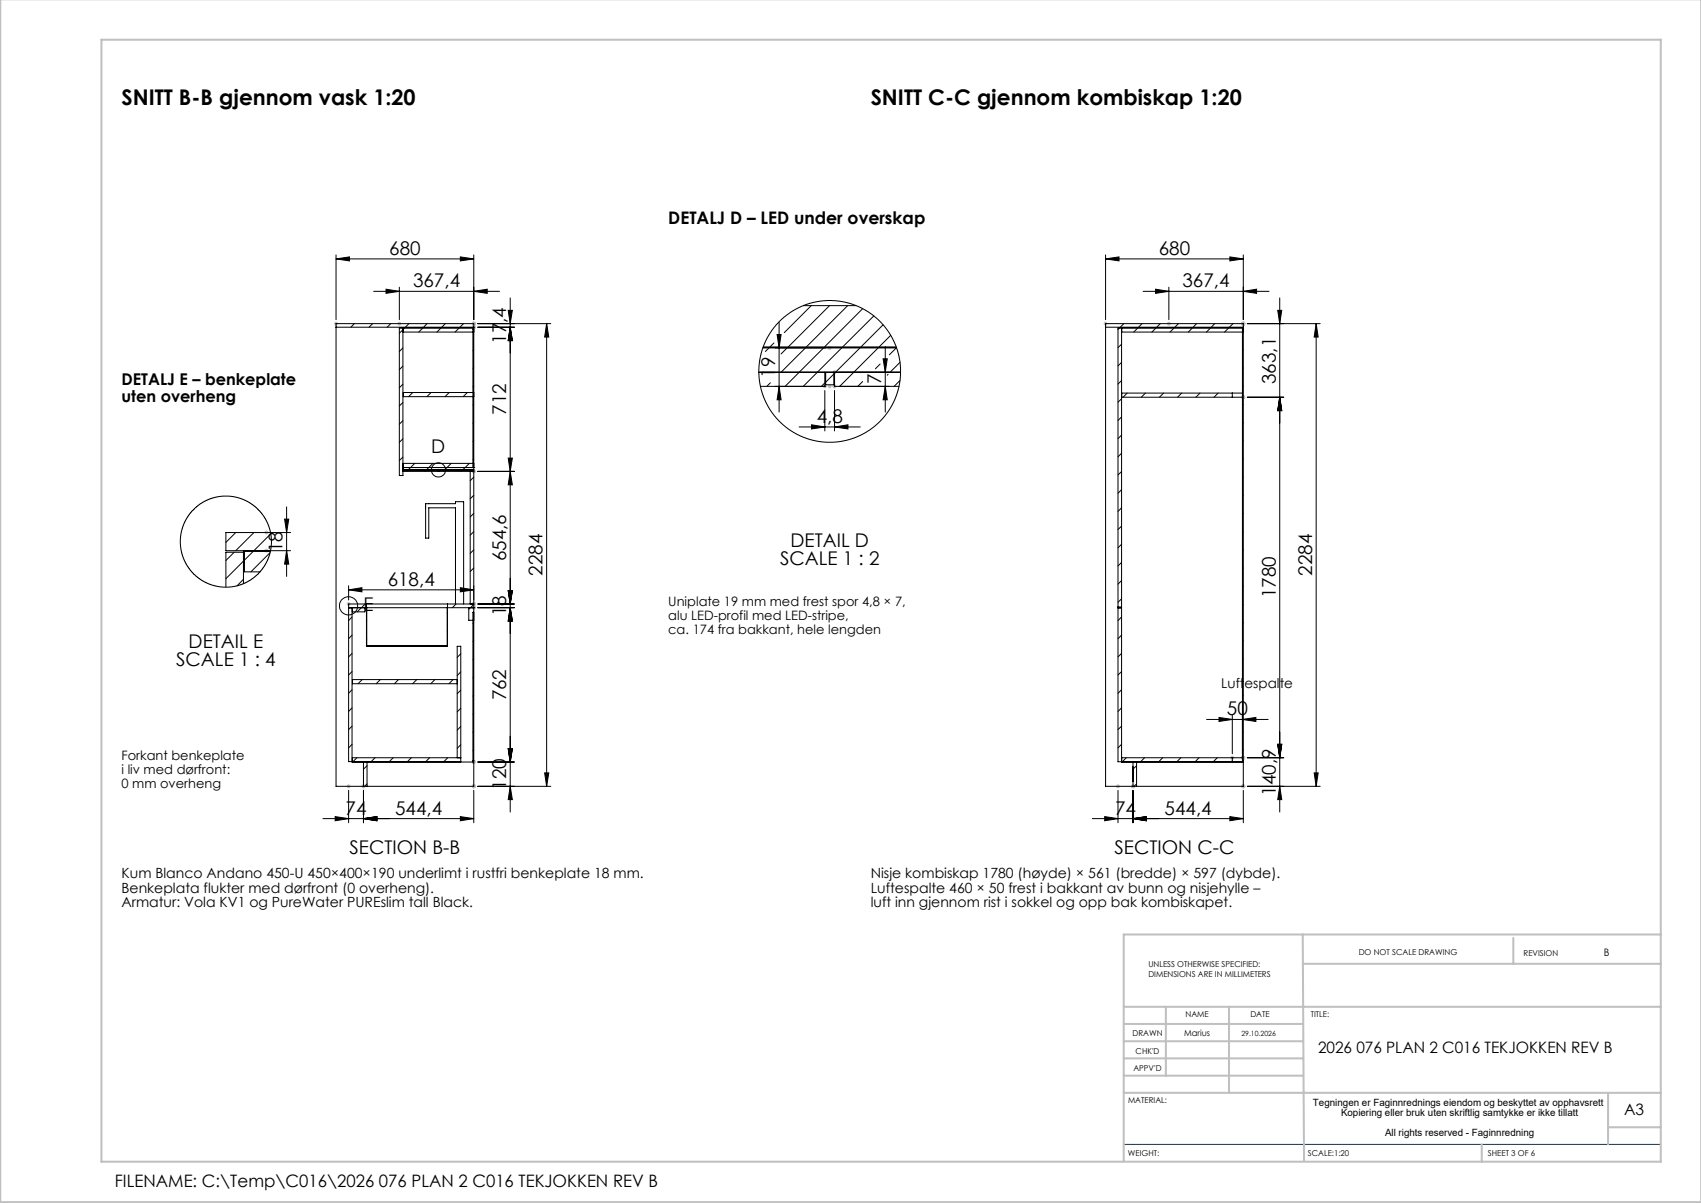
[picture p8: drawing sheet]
<svg xmlns="http://www.w3.org/2000/svg" width="420mm" height="297mm" viewBox="0 0 420 297" stroke-linecap="round" stroke-linejoin="round" font-family="sans-serif">
<g fill="none" stroke="#000" stroke-width=".25">
<path d="M83 63.9l3.3-.5v1zM83 79.9h34v114.2h-34zM83 62.9v16M83 63.9h34M83 79.9h.1M87.5 79.9l-.9 .9M92 79.9l-.9 .9M92.3 71.9h31M95.3 71.4l3.3 .5-3.3 .5zM96.5 79.9l-.9 .9M98.6 70.9v8M101 79.9l-.9 .9"/>
<path d="M105.4 79.9l-.8 .9M110 79.9l-.9 .9M113.7 63.4l3.3 .5-3.3 .5zM114.4 79.9l-.8 .9M117 71.9l3.3-.5v1zM117 62.9v16M118 79.9h18M125.5 76.6h1l-.5 3.3zM126 73.6v126.9M135 79.9v114.2M135 79.9l.5 3.3h-1zM192.4 79.5v22.2"/>
<path d="M198.4 75.5h12.9M200.3 75.5l-6.7 6.6M204.8 75.5l-10.2 10.2M209.3 75.5l-10.2 10.2M213 76.2l-9.4 9.5M215.8 78l-7.7 7.7M273 79.9h34v114.2h-34zM273 63.9l3.3-.5v1zM273 63.9h34M273 62.9v16M273 79.9h.1M277.5 79.9l-.9 .9"/>
<path d="M282 79.9l-.9 .9M282.3 71.9h31M285.3 71.4l3.3 .5-3.3 .5zM286.5 79.9l-.9 .9M288.6 70.9v8M291 79.9l-.9 .9M295.5 79.9l-.9 .9M299.9 79.9l-.8 .9M303.7 63.4l3.3 .5-3.3 .5zM304.4 79.9l-.8 .9M307 71.9l3.3-.5v1zM307 62.9v16"/>
<path d="M308 79.9h18M315.5 76.6h1l-.5 3.3zM316 73.6v126.9M325 79.9l.5 3.3h-1zM325 79.9v114.2M83 80.8h34M99.5 85.9l-.9 .9M99.5 90.4l-.9 .9M99.5 94.9l-.9 .8M99.5 81.4l-.9 .9M99.5 99.4l-.9 .8M99.5 81h17.5"/>
<path d="M99.5 82h17.5M99.9 81l-.4 .3M101.9 96.9l-1 1M104.4 81l-1 1M106.4 96.9l-1 1M108.9 81l-1 1M110.9 96.9l-1 1M113.4 81l-1 1M115.4 96.9l-1 1M116.9 82l.1-.1-.2 .2M117 80.9h-17.5v36.5h-.9v-36.4h.9M117 81.3h-.2v33.8h.2"/>
<path d="M117 96.9h-17.4v1h17.4M117 86.4l-.2 .2M117 90.8l-.2 .2M117 95.4l-.2 .1M117 99.8l-.2 .2M118 80.8h9M126 80.8l.5 3.3h-1zM187.4 91.9h35M187.7 95.4h16.2M188.3 85.9h33.1M188.5 85.7h32.8M189.9 85.9l-.9 .9"/>
<path d="M190.2 94.5l-.9 .9M191.1 84.7l-1 1M191.9 82.6h1l-.5 3.3zM192.4 95.4l.5 3.3h-1zM194.3 85.9l-1.4 1.5M198.9 85.9l-6 6M203.3 85.9l-9.4 9.5M203.7 91.9v3.5M203.7 96.4v10M203.7 94.5l-.9 .9M203.9 91.9v3.1h2v-3.1M205.9 92.4l-2 2"/>
<path d="M206.1 91.9v3.5h15.9M206.1 96.4v10M207.8 85.9l-9.5 9.5M212.3 85.9l-6.2 6.2M213 94.2l-1.2 1.2M216.8 85.9l-9.5 9.5M217.3 89.9l-1.2 1.1M218.1 88.6h1l-.5 3.3zM218.1 80.2l-5.5 5.5M218.6 95.4l.5 3.3h-1zM218.6 85.5v16.2M219.3 92.4l-.2 .2"/>
<path d="M219.9 82.8l-2.8 2.9M221.3 85.9l-1.7 1.7M222.2 93.9l-1.4 1.5M222.2 89.5l-2.4 2.4M273 80.8h34M276.4 81l-.4 .3M276.9 93.9l-.9 .9M276.9 85l-.9 .8M276.9 89.5l-.9 .8M276.9 98.5l-.9 .8M276.9 81h-.9v69h.9M278.3 97l-1 1.1"/>
<path d="M281 81l-1.1 1M282.8 97l-1 1.1M285.4 81l-1 1M287.3 97l-1 1.1M289.9 81l-1 1M291.8 97l-1 1.1M294.4 81l-1 1M296.3 97l-1 1.1M298.9 81l-1 1M300.8 97l-1 1.1M303.4 81l-1 1M304.3 97v1"/>
<path d="M306.8 97h-29.8v1.1h29.8M306.9 82l.1-.1-.2 .2M307 86.4l-.2 .2M307 90.8l-.2 .2M307 95.4l-.2 .1M307 99.8l-.2 .2M307 81.2h-.2v106.9h-30.8v-38h.9M307 80.9h-30.1v107.2h30.1M307 81h-30v1h30M308 98.1h9M316 98.1l.5 3.3h-1zM99.5 115.4h17.5"/>
<path d="M99.5 103.9l-.9 .8M99.5 108.3l-.9 .9M99.5 112.9l-.9 .8M99.5 117.3l-.1 .1M99.5 116.4h17.5M99.5 116h17.5M99.5 114.4h17.5M102.4 114.4l-2 2M106.9 114.4l-2 2M108.2 116l-.1 .4M108.4 116v.4M111.4 114.4l-2 2"/>
<path d="M115.9 114.4l-2 2M116.1 116.4v32.7M117 115.4h.1M117 104.3l-.2 .2M117 108.8l-.2 .2M117 117.8l-.9 .9M117 113.3l-.2 .2M118 116.4h9M125.5 113.1h1l-.5 3.3zM126 116.4l.5 3.3h-1zM197.3 105.4h15.1M200.4 104.9l3.3 .5-3.3 .5z"/>
<path d="M206.1 105.4l3.3-.5v1zM276.9 102.9l-.9 .9M276.9 107.4l-.9 .9M276.9 111.9l-.9 .9M276.9 116.4l-.9 .9M307 104.3l-.2 .2M307 108.8l-.2 .2M307 113.3l-.2 .2M307 117.8l-.2 .2M57.8 136.3l-2 2.1M58.2 131.5l-2.4 2.4M60.1 138.5l-4.3 4.4"/>
<path d="M60.1 136.3h-4.3v8.7M60.1 136v8.1M62.5 136.1l-2.1 2.2M62.7 131.5l-4.5 4.5M66.7 136.5l-4.8 4.7M66.8 136.1h-6.4v5.1h3.8M66.9 131.8l-4.2 4.2M70.3 128.2h1l-.5 3.3zM70.8 125.1v17.2M70.8 136l.5 3.3h-1zM71.8 131.5h-16v4.5h16M117 126.7l-.9 .9"/>
<path d="M117 122.3l-.9 .9M117 135.7l-.9 .9M117 131.3l-.9 .8M276.9 125.4l-.9 .9M276.9 120.9l-.9 .9M276.9 129.9l-.9 .8M276.9 134.4l-.9 .9M276.9 138.8l-.9 .9M307 122.3l-.2 .2M307 126.7l-.2 .3M307 131.3l-.2 .1M307 135.7l-.2 .3"/>
<path d="M60.1 143l-1.6 1.6M86.1 145.6l3.3-.5v1zM86.1 144.6v3.5M86.1 145.6h30.9M86.9 150.1h-.8v37.9h.8M86.9 150v38.1h29.9v-36.9h.2M86.9 152.3l-.8 .9M86.9 156.8l-.8 .9M87 150v1.1h3.1v-1.1M89.2 150l-1 1.1M90.1 149.1l-.8 .9M90.5 149.1v10.4h20v-10.4"/>
<path d="M90.5 159.5h20M90.6 150v9.5M90.6 153.2l-.1 .1M90.6 157.7l-.1 .1M93.3 159.5h-.1M97.8 159.5h-.1M102.2 159.5h.1M106.8 159.5h-.1M110.4 150v9.5M110.5 151.2l-.1 .1M110.5 155.7l-.1 .1M112.5 149.1v-23.7h-6.6v7.5h-.8v-7.7a.57 .57 0 0 1 .2-.8h7.2v-.5h2v25.2"/>
<path d="M112.6 149.1l-.9 .9M113.7 145.1l3.3 .5-3.3 .5zM115.7 150v3.1h1.3M116.8 150h.1M117 150h.1M117 149.1h-30.9v.9h30.9M117 149.2l-1.3 1.2M117 153.7l-.2 .2M117 158.2l-.2 .2M117 140.2l-.9 .9M118 150h9M118 149.1h9"/>
<path d="M125.5 145.8h1l-.5 3.3zM126 150l.5 3.3h-1zM276 149.9h.9M276.9 143.3l-.9 .9M276.9 147.8l-.9 .9M276.9 156.8l-.9 .9M276.9 152.3l-.9 .9M307 158.2l-.2 .2M307 140.2l-.2 .2M307 144.7l-.2 .2M307 149.2l-.2 .2M307 153.7l-.2 .2"/>
<path d="M86.9 179.3l-.8 .8M86.9 161.3l-.8 .9M86.9 165.8l-.8 .8M86.9 170.3l-.8 .9M86.9 174.8l-.8 .8M89.4 167.8l-1 1M93.9 167.8l-1 1M98.4 167.8l-1 1M102.9 167.8l-1 1M107.4 167.8l-1 1M111.9 167.8l-1.1 1M112.9 167.8h-25.9v1h25.9"/>
<path d="M113.8 161.4l-.9 .9M113.8 165.9l-.9 .9M113.8 170.4l-.9 .9M113.8 174.9l-.9 .9M113.8 179.3l-.9 1M117 167.2l-.2 .2M117 171.7l-.2 .2M117 162.7l-.2 .2M117 176.2l-.2 .2M276.9 170.3l-.9 .9M276.9 161.3l-.9 .9M276.9 165.8l-.9 .8"/>
<path d="M276.9 174.8l-.9 .8M276.9 179.3l-.9 .8M297.9 177.6h15.2M301 177.1l3.3 .5-3.3 .5zM304.3 176.6v9.5M306.8 177.6l3.3-.5v1zM307 171.7l-.2 .2M307 162.7l-.2 .2M86.1 195.1v8M86.9 183.8l-.8 .8M88.1 187.1l-1 1M89.7 188.1v6"/>
<path d="M89.7 195.1v8M90.6 188.1v6M90.6 193.5l-.6 .6M90.6 189.1l-.9 .8M92.6 187.1l-1 1M97.1 187.1l-1 1M101.6 187.1l-1.1 1M106.1 187.1l-1 1M110.6 187.1l-1.1 1M112.9 187.1v-27.5h.9v28.5h-26.8v-1h26.8M113.8 183.9l-.9 .8M116.8 187.8h.2"/>
<path d="M117 195.1v8M117 180.7l-.2 .1M117 185.1l-.2 .2M118 194.1h18M118 188.1h9M125.5 184.8h1l-.5 3.3zM126 194.1l.5 3.3h-1zM134.5 190.8h1l-.5 3.3zM276 195.1v8M276.9 183.8l-.9 .8M278.1 187.1l-1 1M279.8 188.1v6"/>
<path d="M279.8 195.1v8M279.8 189.4v3.5M280.6 193.5l-.6 .6M280.6 189.1l-.9 .9M280.6 188.1v6M282.6 187.1l-1 1M287.1 187.1l-1 1M291.6 187.1l-1.1 1M296.1 187.1l-1 1M300.6 187.1l-1.1 1M304.3 187.9l-.3 .2M304.3 187.1v1"/>
<path d="M306.8 187.1h-29.8v1M306.8 187.8h.2M307 195.1v8M307 185.1l-.2 .2M307 180.7l-.2 .1M308 194.1h18M308 187.1h9M315.5 183.8h1l-.5 3.3zM316 194.1l.5 3.3h-1zM324.5 190.8h1l-.5 3.3zM79.7 202.1h37.3M82.8 201.6l3.3 .5-3.3 .5z"/>
<path d="M89.7 202.1l3.4-.5v1zM113.7 201.6l3.3 .5-3.3 .5zM269.7 202.1h37.3M272.8 201.6l3.2 .5-3.2 .5zM279.8 202.1l3.3-.5v1zM303.7 201.6l3.3 .5-3.3 .5z"/>
<circle cx="204.9" cy="91.7" r="17.5"/>
<circle cx="108.3" cy="116" r="1.76"/>
<circle cx="55.8" cy="133.7" r="11.3"/>
<circle cx="86.1" cy="149.6" r="2.24"/>
</g>
<g fill="none" stroke="#c0c0c0" stroke-width=".25">
<path d="M82.5 79.9h1M82.6 79.5l.7 .8M83 79.4v1M83.3 79.5l-.7 .8M98.1 79.9h1M98.2 79.5l.8 .8M98.6 79.4v1M99 79.5l-.8 .8M116.5 79.9h1M116.6 79.5l.7 .8M117 79.4v1.9M117.3 79.5l-.7 .8"/>
<path d="M272.5 79.9h1M272.6 79.5l.7 .8M273 79.4v1M273.3 79.5l-.7 .8M288.1 79.9h1M288.3 79.5l.7 .8M288.6 79.4v1M289 79.5l-.7 .8M306.5 79.9h1M306.6 79.5l.7 .8M307 79.4v1M307.3 79.5l-.7 .8"/>
<path d="M116.5 80.8h1M116.6 80.4l.7 .7M117.3 80.4l-.7 .7M203.2 95.4h1M203.3 95l.7 .7M203.7 94.9v1M204 95l-.7 .7M204.4 95.4h1M204.4 85.9h1M204.5 95l.7 .7M204.5 85.5l.7 .8M204.9 85.4v1"/>
<path d="M204.9 94.9v1M205.2 95l-.7 .7M205.2 85.5l-.7 .8M205.6 95.4h1M205.6 91.9h1M205.7 95l.7 .7M205.7 91.5l.7 .7M206.1 91.4v1M206.1 94.9v1M206.4 95l-.7 .7M206.4 91.5l-.7 .7M306.5 98.1h1"/>
<path d="M306.6 97.7l.7 .7M307 97.6v1M307.3 97.7l-.7 .7M116.5 116.4h1M116.6 116l.7 .7M117 115.9v1M117.3 116l-.7 .7M65.3 136h1M65.3 131.5h1M65.4 135.6l.7 .7M65.4 131.1l.7 .7M65.8 131v1"/>
<path d="M65.8 135.5v1M66.1 135.6l-.7 .7M66.1 131.1l-.7 .7M85.5 149.1h1.1M85.7 148.8l.7 .7M86.1 148.6v1M86.4 148.8l-.7 .7M116.5 150h1M116.5 149.1h1M116.6 149.7l.7 .7M116.6 148.8l.7 .7M117 148.6v1.9"/>
<path d="M117.3 149.7l-.7 .7M117.3 148.8l-.7 .7M85.5 194.1h1.1M85.7 193.8l.7 .7M86.1 193.6v1M86.4 193.8l-.7 .7M89.3 194.1h1M89.4 193.8l.7 .7M89.7 193.6v1M90.1 193.8l-.7 .7M116.5 194.1h1M116.5 188.1h1"/>
<path d="M116.6 193.8l.7 .7M116.6 187.8l.7 .7M117 187.6v1M117 193.6v1M117.3 193.8l-.7 .7M117.3 187.8l-.7 .7M275.6 194.1h1M275.7 193.8l.7 .7M276 193.6v1M276.4 193.8l-.7 .7M279.3 194.1h.9M279.4 193.8l.7 .7"/>
<path d="M279.8 193.6v1M280.1 193.8l-.7 .7M303.8 187.1h1M303.9 186.7l.7 .7M304.3 186.6v1M304.6 186.7l-.7 .7M306.3 187.1h1.2M306.4 186.7l.7 .7M306.5 194.1h1M306.6 193.8l.7 .7M306.6 186.7l.7 .7M306.8 186.6v1"/>
<path d="M307 186.6v1M307 193.6v1M307.1 186.7l-.7 .7M307.3 193.8l-.7 .7M307.3 186.7l-.7 .7"/>
</g>
<path d="M277.5 282.5h132.6" fill="none" stroke="#004080" stroke-width=".25"/>
<g fill="none" stroke="#c0c0c0" stroke-width=".5">
<path d="M.1 -.1v296.9h419.9M25 9.8h385.1v277h-385.1zM321.7 230.7l.3 55.8M321.7 237.9h88.4M373.7 231.6v6.3M410.1 230.7h-132.6v56M277.5 248.6h132.6M277.5 257.1h44.2M277.5 252.8h44.2M287.9 248.6v17M303.5 248.6v21.2M277.5 265.6h44.2"/>
<path d="M277.5 261.3h44.2M277.5 269.8h132.6M397.1 269.8v12.7M397.1 278.3h13M365.9 282.5v4.3"/>
</g>
<g fill="#000">
<path d="M126 194.1l.5 3.3h-1zM125.5 184.8h1l-.5 3.3zM125.5 184.8h1l-.5 3.3zM126 150l.5 3.3h-1zM126 150l.5 3.3h-1zM125.5 145.8h1l-.5 3.3zM125.5 145.8h1l-.5 3.3zM126 116.4l.5 3.3h-1zM125.5 113.1h1l-.5 3.3zM126 80.8l.5 3.3h-1zM126 80.8l.5 3.3h-1zM125.5 76.6h1l-.5 3.3zM134.5 190.8h1l-.5 3.3zM135 79.9l.5 3.3h-1zM316 194.1l.5 3.3h-1zM315.5 183.8h1l-.5 3.3zM315.5 183.8h1l-.5 3.3zM316 98.1l.5 3.3h-1zM316 98.1l.5 3.3h-1zM315.5 76.6h1l-.5 3.3zM324.5 190.8h1l-.5 3.3zM325 79.9l.5 3.3h-1zM218.6 95.4l.5 3.3h-1zM218.1 88.6h1l-.5 3.3zM192.4 95.4l.5 3.3h-1zM191.9 82.6h1l-.5 3.3zM70.8 136l.5 3.3h-1zM70.3 128.2h1l-.5 3.3z"/>
<path d="M113.7 201.6l3.3 .5-3.3 .5zM89.7 202.1l3.4-.5v1zM89.7 202.1l3.4-.5v1zM82.8 201.6l3.3 .5-3.3 .5zM113.7 63.4l3.3 .5-3.3 .5zM83 63.9l3.3-.5v1zM117 71.9l3.3-.5v1zM95.3 71.4l3.3 .5-3.3 .5zM113.7 145.1l3.3 .5-3.3 .5zM86.1 145.6l3.3-.5v1zM303.7 201.6l3.3 .5-3.3 .5zM279.8 202.1l3.3-.5v1zM279.8 202.1l3.3-.5v1zM272.8 201.6l3.2 .5-3.2 .5zM303.7 63.4l3.3 .5-3.3 .5zM273 63.9l3.3-.5v1zM307 71.9l3.3-.5v1zM285.3 71.4l3.3 .5-3.3 .5zM306.8 177.6l3.3-.5v1zM301 177.1l3.3 .5-3.3 .5zM206.1 105.4l3.3-.5v1zM200.4 104.9l3.3 .5-3.3 .5z"/>
</g>
<g font-size="5.3">
<text x="30" y="26">SNITT B-B gjennom vask 1:20</text>
<text x="215" y="26">SNITT C-C gjennom kombiskap 1:20</text>
</g>
<g font-size="4.7">
<text x="96.1" y="62.9">680</text>
<text x="286.1" y="62.9">680</text>
<text x="102" y="70.9">367,4</text>
<text x="292" y="70.9">367,4</text>
<text x="125" y="84.9" transform="rotate(-90 125 84.9)">17,4</text>
<text x="191.4" y="93.2" transform="rotate(-90 191.4 93.2)">19</text>
<text x="217.6" y="94.9" transform="rotate(-90 217.6 94.9)">7</text>
<text x="315" y="94.8" transform="rotate(-90 315 94.8)">363,1</text>
<text x="125" y="102.4" transform="rotate(-90 125 102.4)">712</text>
<text x="201.7" y="104.4">4,8</text>
<text x="106.5" y="111.9">D</text>
<text x="69.8" y="136.3" transform="rotate(-90 69.8 136.3)">18</text>
<text x="195.2" y="135">DETAIL D</text>
<text x="125" y="138.6" transform="rotate(-90 125 138.6)">654,6</text>
<text x="134" y="142.2" transform="rotate(-90 134 142.2)">2284</text>
<text x="192.6" y="139.5">SCALE 1 : 2</text>
<text x="324" y="142.2" transform="rotate(-90 324 142.2)">2284</text>
<text x="95.7" y="144.6">618,4</text>
<text x="315" y="147.7" transform="rotate(-90 315 147.7)">1780</text>
<text x="89.7" y="150.9">E</text>
<text x="125" y="152.1" transform="rotate(-90 125 152.1)">18</text>
<text x="46.6" y="159.9">DETAIL E</text>
<text x="43.5" y="164.5">SCALE 1 : 4</text>
<text x="125" y="172.9" transform="rotate(-90 125 172.9)">762</text>
<text x="303" y="176.6">50</text>
<text x="125" y="195" transform="rotate(-90 125 195)">120</text>
<text x="315" y="196.4" transform="rotate(-90 315 196.4)">140,9</text>
<text x="85.3" y="201.1">74</text>
<text x="97.6" y="201.1">544,4</text>
<text x="275.3" y="201.1">74</text>
<text x="287.6" y="201.1">544,4</text>
<text x="86.3" y="210.8">SECTION B-B</text>
<text x="275.2" y="210.8">SECTION C-C</text>
</g>
<text font-size="4.3" x="165" y="55.3">DETALJ D – LED under overskap</text>
<text font-size="4.2" x="28.4" y="293.1">FILENAME: C:\Temp\C016\2026 076 PLAN 2 C016 TEKJOKKEN REV B</text>
<g font-size="4">
<text x="30" y="95.1">DETALJ E – benkeplate</text>
<text x="30" y="99.1">uten overheng</text>
</g>
<g font-size="3.9">
<text x="325.4" y="259.9">2026 076 PLAN 2 C016 TEKJOKKEN REV B</text>
<text x="401" y="275.4">A3</text>
</g>
<g font-size="3.5">
<text x="30" y="216.8">Kum Blanco Andano 450-U 450×400×190 underlimt i rustfri benkeplate 18 mm.</text>
<text x="30" y="220.4">Benkeplata flukter med dørfront (0 overheng).</text>
<text x="215" y="216.8">Nisje kombiskap 1780 (høyde) × 561 (bredde) × 597 (dybde).</text>
<text x="215" y="220.4">Luftespalte 460 × 50 frest i bakkant av bunn og nisjehylle –</text>
<text x="30" y="224">Armatur: Vola KV1 og PureWater PUREslim tall Black.</text>
<text x="215" y="224">luft inn gjennom rist i sokkel og opp bak kombiskapet.</text>
</g>
<text font-size="3.3" x="301.6" y="169.9">Luftespalte</text>
<g font-size="3.2">
<text x="165" y="149.7">Uniplate 19 mm med frest spor 4,8 × 7,</text>
<text x="165" y="153.1">alu LED-profil med LED-stripe,</text>
<text x="165" y="156.5">ca. 174 fra bakkant, hele lengden</text>
<text x="30" y="187.7">Forkant benkeplate</text>
<text x="30" y="191.1">i liv med dørfront:</text>
<text x="30" y="194.5">0 mm overheng</text>
</g>
<g font-size="2.5">
<text x="396" y="235.9">B</text>
<text x="324.2" y="273">Tegningen er Faginnrednings eiendom og beskyttet av opphavsrett</text>
<text x="331.1" y="275.4">Kopiering eller bruk uten skriftlig samtykke er ikke tillatt</text>
<text x="342" y="280.4">All rights reserved - Faginnredning</text>
</g>
<text font-size="2.1" x="292.4" y="255.9">Marius</text>
<g font-size="2">
<text x="283.6" y="238.6">UNLESS OTHERWISE SPECIFIED:</text>
<text x="335.5" y="235.8">DO NOT SCALE DRAWING</text>
<text x="376.2" y="236">REVISION</text>
<text x="283.6" y="241.1">DIMENSIONS ARE IN MILLIMETERS</text>
<text x="292.7" y="251.1">NAME</text>
<text x="308.7" y="251.1">DATE</text>
<text x="323.7" y="251.1">TITLE:</text>
<text x="279.6" y="255.9">DRAWN</text>
<text x="280.4" y="260.1">CHK'D</text>
<text x="279.9" y="264.4">APPV'D</text>
<text x="278.5" y="272.3">MATERIAL:</text>
<text x="278.5" y="285.3">WEIGHT:</text>
<text x="323" y="285.4">SCALE:1:20</text>
<text x="367.4" y="285.4">SHEET 3 OF 6</text>
</g>
<text font-size="1.8" x="306.5" y="255.9">29.10.2026</text>
</svg>
